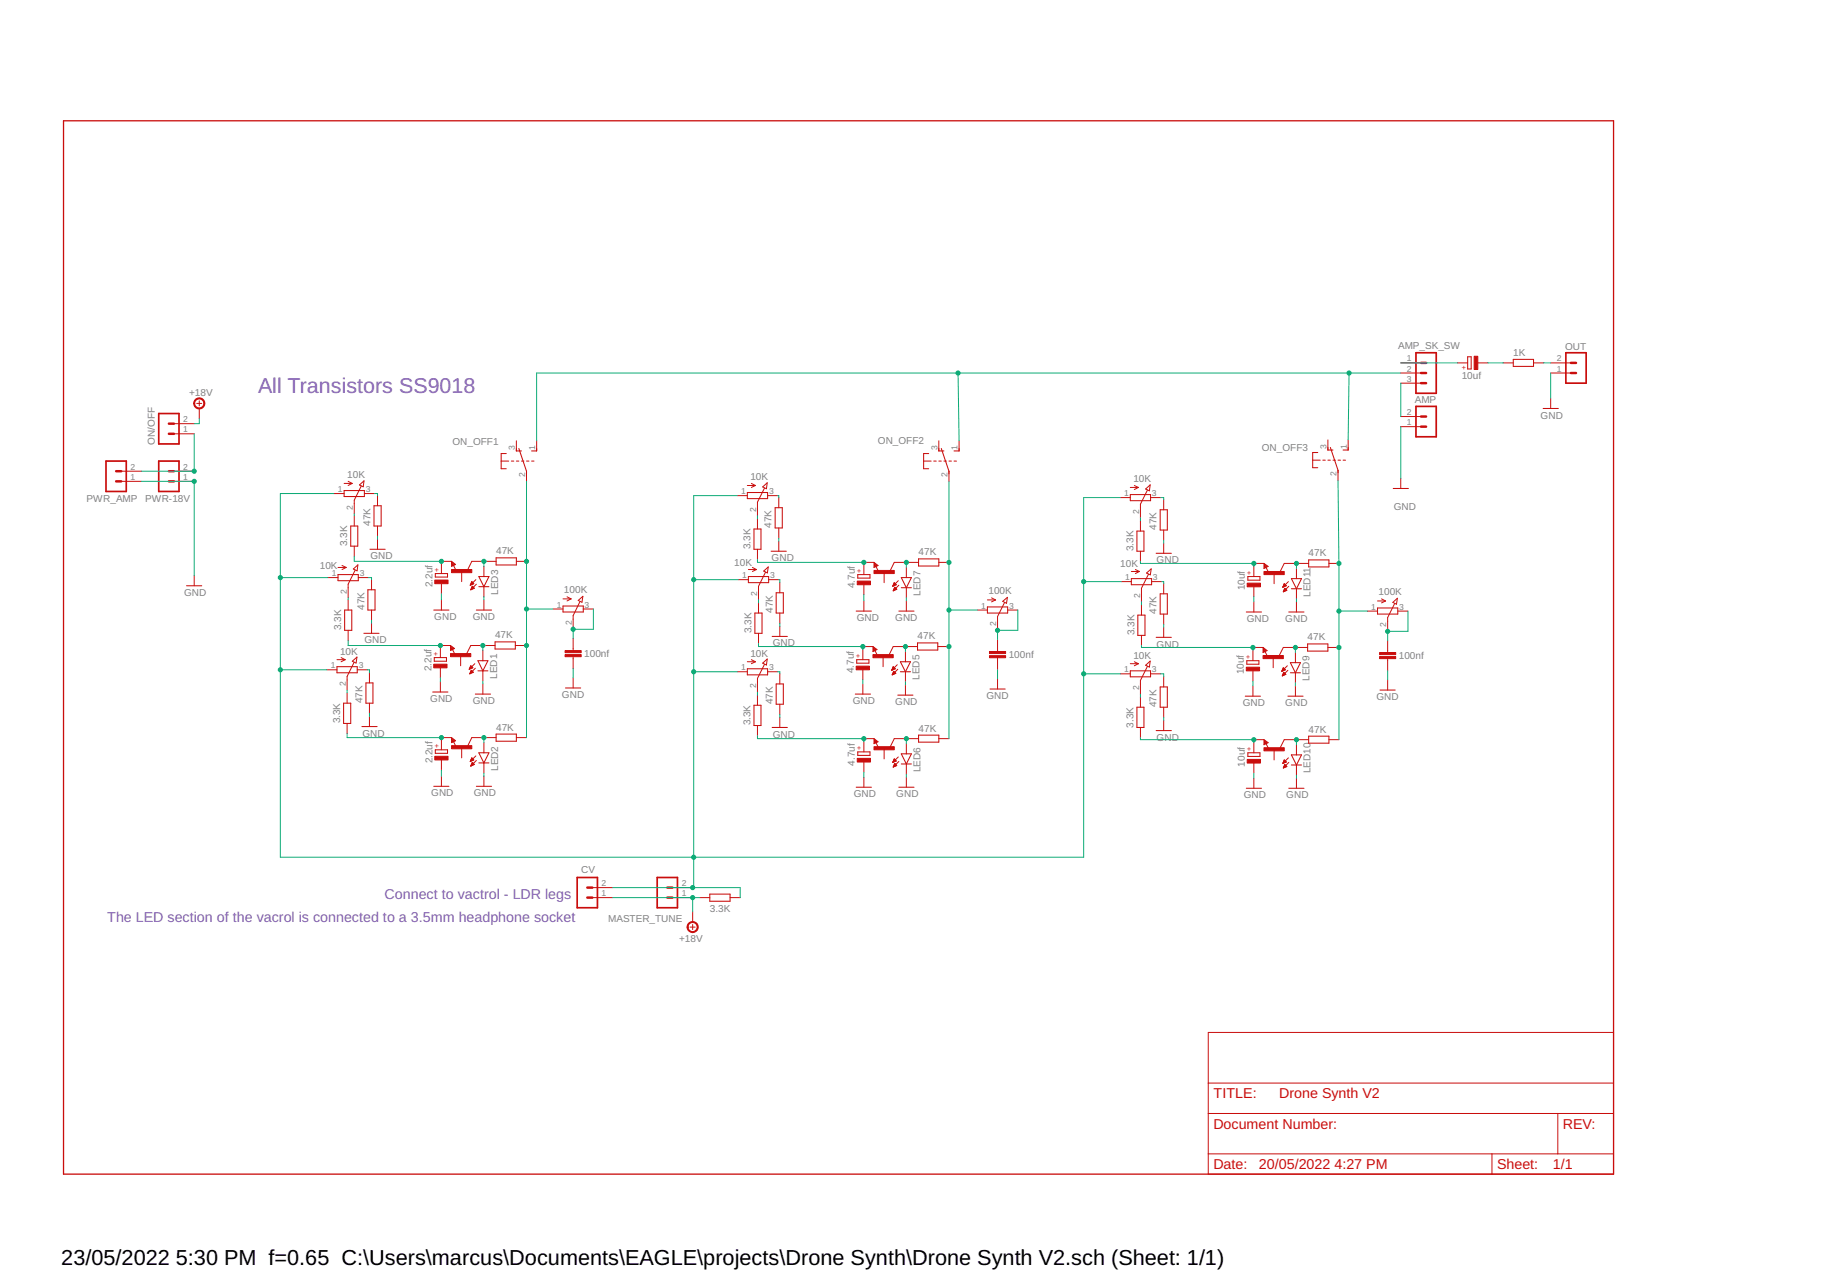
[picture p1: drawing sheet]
<svg xmlns="http://www.w3.org/2000/svg" width="297mm" height="210mm" viewBox="0 0 297 210" stroke-linecap="round" stroke-linejoin="round" font-family="sans-serif">
<g fill="none" stroke="#c90d0c" stroke-width=".16">
<path d="M228.2 59.1h3.3M237.5 59.1h1.6M240.8 59.1h1.6M244.9 59.1h1.7M249.9 59.1h1.6M252.7 59.1h3.3M19.7 78.4h3.4M19.7 76.8h3.4M28.3 78.4h3.3M28.3 76.8h3.3M28.3 70.7h3.3M28.3 69h3.3"/>
<path d="M32 65.7h.9M32.5 65.3v.8M32.5 66.6v1.6M56.1 78.8h1.3M56.7 78.4l.7 .4M57.4 78.8l-.7 .3M58.6 79l.7-.6-.1 .9zM58.9 79.2l-1.2 2.3v2.2M81.7 75.1h1.2M83.3 75.1h.4M84.1 75.1h.4M84.1 71.8v1.7"/>
<path d="M85 75.1h.4M85.8 75.1h.4M85.8 76.8v1.6M86.6 75.1h.4M87.4 71.8v1.7M121.8 79.1h1.3M122.4 78.8l.7 .3M123.1 79.1l-.7 .3M124.3 79.4l.7-.7-.1 1zM124.6 79.5l-1.2 2.3v2.3M150.5 75.1h1.2M152.1 75.1h.4"/>
<path d="M153 75.1h.4M153 71.8v1.7M153.8 75.1h.4M154.6 75.1h.4M154.6 76.8v1.6M155.4 75.1h.5M156.3 71.8v1.7M184.2 79.4h1.3M184.8 79.1l.7 .3M185.5 79.4l-.7 .4M186.7 79.7l.7-.7-.1 1zM187 79.9l-1.2 2.3v2.2"/>
<path d="M213.9 75h1.2M215.5 75h.4M216.4 75h.4M216.4 71.7v1.6M217.2 75h.4M218 75h.4M218 76.6v1.7M218.8 75h.4M219.7 71.7v1.6M228.2 69.5h3.3M228.2 67.9h3.3M228.2 78v1.6"/>
<path d="M228.2 60.8h3.3M228.2 62.4h3.3M252.7 64.9v1.7M252.7 60.8h3.3M31.6 93.8v1.7M53.4 94.1h1.7M54.4 80.4h1.7M55.1 92.5h1.3M55.7 92.2l.7 .3M56.4 92.5l-.7 .3M56.7 97.8v1.6M57.6 92.7l.7-.6-.1 .9z"/>
<path d="M57.7 84.1v1.6M57.7 89v1.7M57.9 92.9l-1.2 2.3v2.2M58.4 94.1h1.6M59.4 80.4h1.6M60.5 94.5v1.6M60.5 99.4v1.7M61.5 80.8v1.6M61.5 85.7v1.7M61.5 87.9v1.6M71.9 91.8v1.7M71.9 95.1v1.7"/>
<path d="M71.9 97.8v1.6M71.9 91.5h1.7M73.6 91.5l.6 .5-.6 .3zM73.9 92.1l.4 .8M75.2 93.1v1.7M76.6 95.4h.1M76.7 95.3h.1M76.7 95.2h.3M76.7 95.2h.4M76.7 96.1h.1M76.8 95.1h.4M76.8 96h.1"/>
<path d="M76.8 95h.3M76.8 96h.2M76.8 95h.2M76.8 95.9h.4M76.8 94.9h.2M76.8 95.8h.5M76.9 94.8h.1M76.9 95.8h.3M76.9 95.7h.2M76.9 95.6h.1M77 95.5l-.3 .6M77 95.5l.3 .4"/>
<path d="M77.2 95.1l-.3-.3-.3 .6M77.2 95.1l-.6 .3M77.3 95.9l-.6 .2M77.5 94.5l-.9 .9M77.6 95.2l-.9 .9M78.5 91.5h-1.6l-.7 1.3M78.8 92.3v1.7M78.8 95.6v1.7M78.8 97.8v1.6M79.2 91.5h1.6M84.1 91.5h1.7M90.1 99.3h1.6"/>
<path d="M91.7 97.6h1.3M92.4 97.3l.6 .3M93 97.6l-.6 .3M94.2 97.9l.8-.7-.2 .9zM94.5 98l-1.1 2.3v2.3M95 99.3h1.7M120.1 80.8h1.7M120.3 94.5h1.6M121.9 92.8h1.4M122.6 92.5l.7 .3M123.3 92.8l-.7 .3M123.4 84.6v1.6"/>
<path d="M123.4 89.5v1.7M123.6 98.3v1.6M124.4 93.1l.8-.7-.2 1zM124.7 93.2l-1.1 2.3v2.3M125.1 80.8h1.6M125.2 94.5h1.7M126.9 81.1v1.6M126.9 86v1.7M126.9 88.2v1.6M127.1 95v1.6M127.1 99.9v1.7M140.8 92v1.6"/>
<path d="M140.8 95.3v1.6M140.8 97.9v1.7M140.8 91.7h1.6M142.4 91.7l.7 .5-.7 .3zM142.7 92.3l.4 .8M144.1 93.3v1.7M145.5 95.5h.1M145.5 95.4h.2M145.5 95.4h.4M145.6 95.3h.4M145.6 96.2h.1M145.6 95.2h.4"/>
<path d="M145.6 96.2h.2M145.6 95.2h.3M145.6 96.1h.4M145.6 95.1h.2M145.6 96h.5M145.7 95h.1M145.7 96h.3M145.7 95.9h.3M145.7 95.8h.2M145.8 95.8h.1M146 95.3l-.3-.3-.2 .5M146 95.3l-.5 .2"/>
<path d="M146.1 96l-.3-.3-.3 .6M146.1 96l-.6 .3M146.4 94.6l-.9 .9M146.5 95.4l-1 .9M147.4 91.7h-1.7l-.6 1.3M147.7 92.5v1.6M147.7 95.8v1.6M147.7 97.9v1.7M148 91.7h1.7M153 91.7h1.6M159.2 99.4h1.7M160.9 97.8h1.3"/>
<path d="M161.6 97.4l.6 .4M162.2 97.8l-.6 .3M163.4 98l.7-.7-.1 1zM163.7 98.2l-1.2 2.3v2.2M164.2 99.4h1.6M182.5 81.1h1.7M182.7 94.8h1.6M184.3 93.1h1.4M185 92.8l.7 .3M185.7 93.1l-.7 .4M185.8 84.9v1.7M185.8 89.8v1.7"/>
<path d="M186 98.6v1.6M186.8 93.4l.8-.7-.2 1zM187.1 93.6l-1.1 2.3v2.2M187.5 81.1h1.6M187.6 94.8h1.7M189.6 81.4v1.7M189.6 86.4v1.6M189.6 88.5v1.7M189.6 95.1v1.7M204.3 92.3v1.7M204.3 95.6v1.7M204.3 98.1v1.6"/>
<path d="M204.3 91.8h1.7M206 91.8l.6 .5-.6 .3zM206.3 92.5l.4 .8M207.6 93.5v1.6M209 95.7h.1M209 95.6h.2M209.1 95.6h.2M209.1 95.5h.4M209.1 96.4v.1M209.1 95.4h.5M209.1 96.4h.2M209.1 96.3h.3"/>
<path d="M209.2 95.4h.3M209.2 95.3h.2M209.2 96.2h.4M209.2 95.2h.2M209.2 96.2h.5M209.3 95.2h.1M209.3 96.1h.3M209.3 95.1l.3 .4-.6 .2zM209.3 96h.2M209.3 96h.1M209.3 95.9h.1M209.3 95.9l.4 .3-.6 .2z"/>
<path d="M209.9 94.8l-.9 .9M210 95.5l-.9 .9M210.9 91.8h-1.6l-.7 1.3M211.2 92.6v1.7M211.2 95.9v1.7M211.2 98.1v1.6M211.6 91.8h1.6M216.5 91.8h1.7M222.8 99.6h1.7M224.5 97.9h1.3M225.1 97.6l.7 .3M225.8 97.9l-.7 .4"/>
<path d="M226.9 98.2l.8-.7-.2 1zM227.2 98.4l-1.1 2.2v2.3M227.8 99.6h1.6M53.3 109.2h1.6M54.9 107.5h1.3M55.6 107.2l.6 .3M56.2 107.5l-.6 .3M56.6 112.9v1.7M56.6 117.9v1.6M56.7 102.7v1.7M57.4 107.8l.8-.7-.2 1zM57.7 107.9l-1.1 2.3v2.3"/>
<path d="M58.2 109.2h1.7M60.2 109.6v1.7M60.2 114.6v1.6M60.2 116.8v1.6M60.5 101.6v1.6M71.8 105.2h1.6M71.8 105.5v1.7M71.8 108.8v1.7M71.8 111.1v1.7M73.4 105.2l.7 .5-.7 .3zM73.7 105.8l.4 .8M75.1 106.8v1.7"/>
<path d="M76.5 109h.1M76.5 108.9h.2M76.5 108.9h.4M76.6 108.8h.4M76.6 109.8h.1M76.6 109.7h.2M76.6 108.7h.3M76.6 109.6h.4M76.6 108.6h.2M76.6 109.6h.5M76.7 108.5h.1M76.7 109.5h.3"/>
<path d="M76.7 109.4h.3M76.7 109.4h.2M76.8 109.3h.1M77 108.8l-.3-.3-.2 .6M77 108.8l-.5 .3M77.1 109.6l-.3-.4-.3 .6M77.1 109.6l-.6 .2M77.4 108.2l-.9 .9M77.4 108.9l-.9 .9M78.4 105.2h-1.7l-.6 1.3M78.7 106v1.7M78.7 109.3v1.7"/>
<path d="M78.7 111.5v1.6M79 105.2h1.7M84 105.2h1.6M93.4 104v2M93.4 107v2M93.4 110.5v1.6M120.1 109.5h1.7M121.8 107.8h1.3M122.4 107.5l.7 .3M123.1 107.8l-.7 .4M123.4 113.3v1.6M123.4 118.2v1.7"/>
<path d="M123.6 103.2v1.7M124.3 108.1l.7-.7-.1 1zM124.6 108.3l-1.2 2.3v2.2M125.1 109.5h1.6M127.1 102.1v1.6M127.1 109.8v1.7M127.1 114.8v1.6M127.1 116.9v1.7M140.6 105.4h1.6M140.6 105.9v1.6M140.6 109.2v1.6M140.6 111.5v1.6"/>
<path d="M142.2 105.4l.7 .5-.7 .3zM142.6 106l.4 .8M143.9 107v1.6M145.3 109.2h.1M145.3 109.2h.2M145.4 109.1h.2M145.4 109h.4M145.4 110h.1M145.4 108.9h.4M145.4 109.9h.2M145.4 109.8h.3M145.5 108.8h.2"/>
<path d="M145.5 109.8h.4M145.5 108.8h.1M145.5 109.7h.4M145.5 108.7h.1M145.5 109.6h.4M145.5 108.6l.4 .4-.6 .2zM145.6 109.6h.2M145.6 109.5h.1M145.6 109.4h.1M145.6 109.4l.4 .3-.6 .3zM146.2 108.3l-.9 .9M146.3 109.1l-.9 .9"/>
<path d="M147.2 105.4h-1.7l-.6 1.3M147.5 106.2v1.6M147.5 109.5v1.6M147.5 111.6v1.7M147.8 105.4h1.7M152.8 105.4h1.7M162.5 104.2v2M162.5 107.2v2M162.5 110.6v1.7M182.5 109.8h1.7M184.2 108.2h1.3M184.8 107.8l.7 .4"/>
<path d="M185.5 108.2l-.7 .3M185.8 113.6v1.7M185.8 118.6v1.6M186 103.5v1.7M186.7 108.4l.7-.7-.1 1zM187 108.6l-1.2 2.3v2.2M187.5 109.8h1.6M189.6 100.1v1.6M189.6 102.2v1.7M189.6 110.3v1.7M189.6 115.3v1.6M189.6 117.4v1.7"/>
<path d="M204.2 105.5h1.6M204.2 106v1.7M204.2 109.3v1.7M204.2 111.8v1.7M205.8 105.5l.7 .5-.7 .3zM206.1 106.2l.4 .8M207.5 107.2v1.6M208.9 109.4h.1M208.9 109.3h.2M208.9 109.2h.4M209 109.2h.4M209 110.1h.1"/>
<path d="M209 109.1h.4M209 110h.2M209 110h.4M209 109h.3M209 108.9h.2M209 109.9h.5M209.1 108.9h.1M209.1 109.8h.3M209.1 109.7h.2M209.1 109.6h.1M209.4 109.2l-.3-.4-.2 .6M209.4 109.2l-.5 .2"/>
<path d="M209.5 109.9l-.3-.3-.3 .6M209.5 109.9l-.6 .3M209.8 108.5l-.9 .9M209.8 109.2l-.9 1M210.8 105.5h-1.7l-.7 1.3M211.1 106.3v1.7M211.1 109.6v1.7M211.1 111.8v1.7M211.4 105.5h1.7M216.4 105.5h1.6M226.1 104.4v1.9M226.1 107.3v2"/>
<path d="M226.1 110.8v1.7M71.9 120.2h1.7M71.9 120.5v1.7M71.9 123.8v1.7M71.9 126.5v1.6M73.6 120.2l.6 .5-.6 .3zM73.9 120.9l.4 .8M75.2 121.9v1.6M76.6 124h.2M76.7 124h.2M76.7 123.9h.4M76.7 124.8v.1"/>
<path d="M76.7 123.8h.5M76.7 124.8h.2M76.8 123.8h.3M76.8 124.7h.2M76.8 123.7h.2M76.8 124.6h.4M76.8 124.6h.5M76.8 123.6h.2M76.9 123.5h.1M76.9 124.5h.3M76.9 124.4h.2M76.9 124.3h.1"/>
<path d="M77.2 123.8l-.3-.3-.3 .6M77.2 123.8l-.6 .3M77.3 124.6l-.3-.4-.3 .6M77.3 124.6l-.6 .2M77.5 123.2l-.9 .9M77.6 123.9l-.9 .9M78.5 120.2h-1.6l-.7 1.3M78.8 121v1.7M78.8 124.3v1.7M78.8 126.5v1.6M79.2 120.2h1.6M84.1 120.2h1.7"/>
<path d="M140.8 120.4h1.6M140.8 120.9v1.6M140.8 124.2v1.6M140.8 126.7v1.6M142.4 120.4l.7 .5-.7 .3zM142.7 121l.4 .8M144.1 122v1.7M145.5 124.2h.1M145.5 124.2h.2M145.5 124.1h.3M145.6 124h.4M145.6 125h.1"/>
<path d="M145.6 124.9h.2M145.6 124.8h.3M145.6 123.9h.3M145.6 123.8h.3M145.6 124.8h.5M145.7 123.8h.1M145.7 124.7h.4M145.7 124.6h.3M145.7 123.7l.3 .3-.5 .2zM145.7 123.7h.1M145.7 124.6h.2M145.8 124.5h.1"/>
<path d="M145.8 124.4l.3 .4-.6 .2zM145.8 124.4v.1M146.4 123.4l-.9 .8M146.5 124.1l-1 .9M147.4 120.4h-1.7l-.6 1.3M147.7 121.2v1.7M147.7 124.5v1.7M147.7 126.7v1.6M148 120.4h1.7M153 120.4h1.6M204.3 120.5h1.7M204.3 121v1.7"/>
<path d="M204.3 124.3v1.7M204.3 126.8v1.7M206 120.5l.6 .5-.6 .4zM206.3 121.2l.4 .8M207.6 122.2v1.6M209 124.4h.1M209.1 124.3h.2M209.1 124.2h.4M209.1 124.2h.5M209.1 125.1h.1M209.1 124.1h.4M209.1 125h.3"/>
<path d="M209.2 124h.2M209.2 125h.3M209.2 124.9h.5M209.2 123.9h.1M209.2 124.8h.4M209.3 123.8l.3 .4-.6 .2zM209.3 124.8h.2M209.3 124.7h.2M209.3 124.6h.1M209.3 124.6l.4 .3-.6 .3zM209.9 123.5l-.9 .9M210 124.2l-.9 1"/>
<path d="M210.9 120.5h-1.6l-.7 1.4M211.2 121.4v1.6M211.2 124.7v1.6M211.2 126.8v1.7M211.6 120.5h1.6M216.5 120.5h1.7M96.5 146.3h3.3M96.5 144.7h3.3M109.6 146.3h3.3M109.6 144.7h3.3M112.4 151.1h.9M112.9 148.6v1.7"/>
<path d="M112.9 150.7v.8M114 146.3h1.7M119 146.3h1.6M196.9 168.3h66v23h-66zM196.9 176.5h66M196.9 181.5h66M196.9 188h66M243.1 188v3.3M253.8 181.5v6.5"/>
</g>
<g fill="none" stroke="#c90d0c" stroke-width=".17">
<path d="M239.1 58.1h.6v2h-.6zM246.6 58.6h3.3v1.1h-3.3zM56.1 79.9h3.3v1h-3.3zM82.5 73.9h-.8v2.5h.8M84.1 73.1v.4h.9M84.5 73.1l1.3 3.7v.4M87.4 73.1v.4h-.8M151.3 73.9h-.8v2.5h.8M153 73.1v.4h.8M153.4 73.1l1.2 3.7v.4M156.3 73.1v.4h-.9M214.7 73.7h-.8v2.5h.8"/>
<path d="M216.4 72.9v.4h.8M216.8 72.9l1.2 3.7v.4M219.7 72.9v.4h-.9M227 79.6h2.5M251.4 66.6h2.5M30.4 95.5h2.5M55.1 93.6h3.3v1h-3.3zM56.2 99.4h1.1v3.3h-1.1zM57.1 85.7h1.2v3.3h-1.2zM59.9 96.1h1.2v3.3h-1.2zM60.3 89.5h2.5M60.9 82.4h1.2v3.3h-1.2z"/>
<path d="M70.7 99.4h2.5M70.9 93.5h2v.5h-2zM73.9 92l-.2-.1v.3l.4-.2-.4-.3v.5M77.6 99.4h2.5M78 94h1.7l-.9 1.6zM78 95.6h1.7M80.8 90.9h3.3v1.2h-3.3zM91.7 98.8h3.3v.9h-3.3zM121.8 80.3h3.3v1h-3.3zM121.9 94h3.3v1h-3.3zM122.9 86.2h1.1v3.3h-1.1zM123 99.9h1.2v3.3h-1.2z"/>
<path d="M125.6 89.8h2.5M126.3 82.7h1.2v3.3h-1.2zM126.5 96.6h1.1v3.3h-1.1zM139.5 99.6h2.5M139.8 93.6h2v.6h-2zM142.7 92.2l-.1-.1v.2l.3-.1-.4-.4v.5M146.5 99.6h2.4M146.9 94.1h1.6l-.8 1.7zM146.9 95.8h1.6M149.7 91.1h3.3v1.1h-3.3zM160.9 98.9h3.3v1h-3.3zM184.2 80.6h3.3v1h-3.3z"/>
<path d="M184.3 94.3h3.3v1h-3.3zM185.3 86.6h1.1v3.2h-1.1zM188.4 90.2h2.5M189 96.8h1.2v3.3h-1.2zM189 83.1h1.2v3.3h-1.2zM203.1 99.7h2.4M203.3 94h2v.6h-2zM206.3 92.3l-.2-.1v.3l.4-.2-.5-.3v.5M210 99.7h2.5M210.4 94.3h1.7l-.9 1.6zM210.4 95.9h1.7M213.2 91.2h3.3v1.2h-3.3z"/>
<path d="M224.5 99.1h3.3v1h-3.3zM54.9 108.6h3.3v1h-3.3zM56 114.6h1.1v3.3h-1.1zM59 118.4h2.4M59.3 103.2h2.5M59.6 111.3h1.2v3.3h-1.2zM70.5 112.8h2.5M70.8 107.2h1.9v.6h-1.9zM73.7 105.7l-.1-.1v.3l.3-.2-.4-.3v.5M77.4 113.1h2.5M77.9 107.7h1.6l-.8 1.6zM77.9 109.3h1.6"/>
<path d="M80.7 104.6h3.3v1.2h-3.3zM80.8 119.6h3.3v1.2h-3.3zM92.1 112.1h2.5M121.8 109h3.3v1h-3.3zM122.9 114.9h1.1v3.3h-1.1zM125.8 118.6h2.5M125.8 103.7h2.5M126.5 111.5h1.1v3.3h-1.1zM139.4 113.1h2.4M139.6 107.5h2v.6h-2zM142.6 105.9l-.2-.1v.2l.3-.1-.4-.4v.5M146.3 113.3h2.5"/>
<path d="M146.7 107.8h1.7l-.9 1.7zM146.7 109.5h1.7M149.5 104.8h3.3v1.1h-3.3zM149.7 119.8h3.3v1.1h-3.3zM161.3 112.3h2.5M184.2 109.3h3.3v1h-3.3zM185.3 115.3h1.1v3.3h-1.1zM185.4 100.2h1.2v3.3h-1.2zM188.4 103.9h2.5M188.4 119.1h2.5M189 112h1.2v3.3h-1.2zM202.9 113.5h2.5"/>
<path d="M203.2 107.7h1.9v.5h-1.9zM206.1 106l-.1-.1v.3l.3-.2-.4-.3v.5M209.8 113.5h2.5M210.2 109.6h1.7M210.2 108h1.7l-.8 1.6zM213.1 104.9h3.3v1.2h-3.3zM213.2 120h3.3v1.1h-3.3zM224.9 112.5h2.4M70.7 128.1h2.5M70.9 122.2h2v.6h-2zM73.9 120.7l-.2-.1v.3l.4-.2-.4-.3v.5M77.6 128.1h2.5"/>
<path d="M78 122.7h1.7l-.9 1.6zM78 124.3h1.7M139.5 128.3h2.5M139.8 122.5h2v.6h-2zM142.7 120.9l-.1-.1v.2l.3-.1-.4-.4v.5M146.5 128.3h2.4M146.9 122.9h1.6l-.8 1.6zM146.9 124.5h1.6M203.1 128.5h2.4M203.3 122.7h2v.6h-2zM206.3 121l-.2-.1v.3l.4-.2-.5-.3v.5M210 128.5h2.5"/>
<path d="M210.4 123h1.7l-.9 1.7zM210.4 124.7h1.7M115.7 145.7h3.3v1.2h-3.3z"/>
</g>
<g fill="#c90d0c" stroke="#c90d0c" stroke-width=".16">
<path d="M73.4 106.5h3.3v.5h-3.3z"/>
<path d="M70.7 108.2h2.1v.6h-2.1z"/>
<path d="M73.6 121.5h3.3v.5h-3.3z"/>
<path d="M70.8 123.3h2.2v.5h-2.2z"/>
<path d="M73.6 92.8h3.3v.5h-3.3z"/>
<path d="M70.8 94.5h2.2v.6h-2.2z"/>
<path d="M92.1 106.7h2.6v.3h-2.6z"/>
<path d="M92.1 106h2.6v.4h-2.6z"/>
<path d="M142.2 106.7h3.3v.5h-3.3z"/>
<path d="M139.5 108.6h2.2v.6h-2.2z"/>
<path d="M142.4 121.7h3.3v.5h-3.3z"/>
<path d="M139.7 123.6h2.1v.6h-2.1z"/>
<path d="M142.4 93h3.3v.5h-3.3z"/>
<path d="M139.7 94.7h2.1v.6h-2.1z"/>
<path d="M161.2 106.8h2.7v.4h-2.7z"/>
<path d="M161.2 106.2h2.7v.3h-2.7z"/>
<path d="M205.8 106.8h3.3v.5h-3.3z"/>
<path d="M203.1 108.7h2.1v.6h-2.1z"/>
<path d="M206 121.9h3.3v.5h-3.3z"/>
<path d="M203.2 123.8h2.2v.6h-2.2z"/>
<path d="M206 93.1h3.3v.5h-3.3z"/>
<path d="M203.2 95h2.2v.6h-2.2z"/>
<path d="M224.8 107h2.6v.3h-2.6z"/>
<path d="M224.8 106.3h2.6v.4h-2.6z"/>
<path d="M240.2 58.1h.6v2.1h-.6z"/>
</g>
<path d="M230.7 57.5h3.3v6.6h-3.3zM255.1 57.5h3.3v4.9h-3.3zM17.3 75.1h3.3v5h-3.3zM25.9 75.1h3.3v5h-3.3zM25.9 67.4h3.3v4.9h-3.3zM230.7 66.2h3.3v5h-3.3zM94 143h3.3v4.9h-3.3zM107.1 143h3.3v4.9h-3.3z" fill="none" stroke="#c90d0c" stroke-width=".28"/>
<g fill="none" stroke="#c90d0c" stroke-width=".4">
<path d="M231.5 59.1h.9M256 59.1h.8M18.9 76.8h.8M18.9 78.4h.8M27.5 76.8h.8M27.5 78.4h.8M27.5 69h.8M27.5 70.7h.8M231.5 67.9h.9M231.5 69.5h.9M231.5 60.8h.9M231.5 62.4h.9"/>
<path d="M256 60.8h.8M95.7 144.7h.8M95.7 146.3h.8M108.7 144.7h.9M108.7 146.3h.9"/>
</g>
<g fill="#c90d0c" stroke="#c90d0c" stroke-width=".16">
<path d="M31.7 65.2a.91 .91 0 0 1 1.5 0 .91 .91 0 0 1-.4 1.4 .91 .91 0 0 1-1.2-.9h.1a.75 .75 0 0 1 1.1-.6 .75 .75 0 0 1 .1 1.3 .75 .75 0 0 1-1.2-.4v-.3h-.1z" fill-rule="evenodd"/>
<path d="M112.1 150.5a.91 .91 0 0 1 1.5 0 .91 .91 0 0 1-.4 1.4 .91 .91 0 0 1-1.2-.8h.1a.74 .74 0 0 1 1.1-.6 .74 .74 0 0 1 .1 1.2 .74 .74 0 0 1-1.2-.4v-.2h-.1z" fill-rule="evenodd"/>
</g>
<path d="M10.4 19.7h252.5v171.6h-252.5z" fill="none" stroke="#c90d0c" stroke-width=".21"/>
<g fill="none" stroke="#0dab76" stroke-width=".16">
<path d="M228.2 59.1h9.3M242.4 59.1h2.5M251.5 59.1h1.2M23.1 78.4h8.5v15.4M31.6 70.7v6.1h-8.5M32.5 68.2v.8h-.9M85.8 78.4v41.8M154.6 78.4v42M156.1 60.8l.2 11M218 78.3l.2 13.5v28.7M219.8 60.8l-.1 10.9M228.2 62.4v5.5"/>
<path d="M228.2 69.5v8.5M228.2 60.8h-140.8v11M252.7 60.8v4.1M45.7 94.1h7.7M54.4 80.4h-8.7v59.3h130.9v-58.6h5.9M56.7 97.4v.4M57.7 90.7v.8h14.2v.3M57.7 83.7v.4M60 94.1h.5v.4M61 80.4h.5v.4M61.5 87.4v.5M71.9 96.8v1"/>
<path d="M78.5 91.5h.7M78.8 91.5v.8M78.8 97.3v.5M85.8 99.3h4.3M96.7 99.3v3.3h-3.3v1.4M113 94.5h7.3M120.1 80.8h-7.1v63.9M123.4 91.2v.5h17.4v.3M123.4 84.1v.5M123.6 97.8v.5M126.7 80.8h.2v.3M126.9 87.7v.5"/>
<path d="M126.9 94.5h.2v.5M140.8 96.9v1M147.4 91.7h.6M147.7 91.7v.8M147.7 97.4v.5M154.6 99.4h4.6M165.8 99.4v3.3h-3.3v1.5M176.6 94.8h6.1M185.8 91.5v.3h18.5v.5M185.8 84.4v.5M186 98.1v.5M189.1 81.1h.5v.3"/>
<path d="M189.3 94.8h.3v.3M189.6 88v.5M204.3 97.3v.8M210.9 91.8h.7M211.2 91.8v.8M211.2 97.6v.5M218.2 99.6h4.6M229.4 99.6v3.3h-3.3v1.5M45.7 109.2h7.6M56.6 119.5v.7h15.3v.3M56.6 112.5v.4M56.7 104.4v.8h15.1v.3"/>
<path d="M59.9 109.2h.3v.4M60.2 116.2v.6M60.5 101.1v.5M71.8 110.5v.6M78.4 105.2h.6M78.7 105.2v.8M78.7 111v.5M85.6 105.2h.2M93.4 109v1.5M113 109.5h7.1M123.4 119.9v.5h17.4v.5M123.4 112.8v.5"/>
<path d="M123.6 104.9v.5h17v.5M126.7 109.5h.4v.3M127.1 101.6v.5M127.1 116.4v.5M140.6 110.8v.7M147.2 105.4h.6M147.5 105.4v.8M147.5 111.1v.5M154.5 105.4h.1M162.5 109.2v1.4M176.6 109.8h5.9M185.8 113.1v.5"/>
<path d="M186 105.2v.3h18.2v.5M189.1 109.8h.5v.5M189.6 101.7v.5M189.6 116.9v.5M204.2 111v.8M210.8 105.5h.6M211.1 105.5v.8M211.1 111.3v.5M218 105.5h.2M226.1 109.3v1.5M71.9 125.5v1M78.5 120.2h.7"/>
<path d="M78.8 120.2v.8M78.8 126v.5M140.8 125.8v.9M147.4 120.4h.6M147.7 120.4v.8M147.7 126.2v.5M185.8 120.2v.3h18.5v.5M204.3 126v.8M210.9 120.5h.7M211.2 120.5v.9M211.2 126.3v.5M99.8 144.7h20.8v1.6"/>
<path d="M99.8 146.3h14.2M112.9 146.3v2.3"/>
</g>
<g fill="#0dab76" stroke="#0dab76" stroke-width=".16">
<circle cx="31.6" cy="78.4" r=".34"/>
<circle cx="78.7" cy="105.2" r=".34"/>
<circle cx="71.8" cy="105.2" r=".34"/>
<circle cx="78.8" cy="120.2" r=".34"/>
<circle cx="78.8" cy="91.5" r=".34"/>
<circle cx="71.9" cy="91.5" r=".34"/>
<circle cx="93.4" cy="102.6" r=".34"/>
<circle cx="147.5" cy="105.4" r=".34"/>
<circle cx="147.7" cy="120.4" r=".34"/>
<circle cx="162.5" cy="102.7" r=".34"/>
<circle cx="211.1" cy="105.5" r=".34"/>
<circle cx="211.2" cy="120.5" r=".34"/>
<circle cx="211.2" cy="91.8" r=".34"/>
<circle cx="226.1" cy="102.9" r=".34"/>
<circle cx="31.6" cy="76.8" r=".34"/>
<circle cx="156.1" cy="60.8" r=".34"/>
<circle cx="219.8" cy="60.8" r=".34"/>
<circle cx="71.9" cy="120.2" r=".34"/>
<circle cx="140.8" cy="91.7" r=".34"/>
<circle cx="140.6" cy="105.4" r=".34"/>
<circle cx="140.8" cy="120.4" r=".34"/>
<circle cx="204.3" cy="91.8" r=".34"/>
<circle cx="204.2" cy="105.5" r=".34"/>
<circle cx="204.3" cy="120.5" r=".34"/>
<circle cx="147.7" cy="91.7" r=".34"/>
<circle cx="85.8" cy="105.2" r=".34"/>
<circle cx="85.8" cy="99.3" r=".34"/>
<circle cx="85.8" cy="91.5" r=".34"/>
<circle cx="154.6" cy="105.4" r=".34"/>
<circle cx="154.6" cy="99.4" r=".34"/>
<circle cx="154.6" cy="91.7" r=".34"/>
<circle cx="218.2" cy="105.5" r=".34"/>
<circle cx="218.2" cy="99.6" r=".34"/>
<circle cx="218.2" cy="91.8" r=".34"/>
<circle cx="176.6" cy="94.8" r=".34"/>
<circle cx="176.6" cy="109.8" r=".34"/>
<circle cx="45.7" cy="94.1" r=".34"/>
<circle cx="45.7" cy="109.2" r=".34"/>
<circle cx="113" cy="139.7" r=".34"/>
<circle cx="112.9" cy="144.7" r=".34"/>
<circle cx="113" cy="94.5" r=".34"/>
<circle cx="113" cy="109.5" r=".34"/>
<circle cx="112.9" cy="146.3" r=".34"/>
</g>
<text font-size="3.5" fill="#8252c2" x="42" y="64.1">All Transistors SS9018</text>
<g font-size="3.5">
<text x="10" y="206.1">23/05/2022</text>
<text x="28.7" y="206.1">5:30 PM f=0.65 C:\Users\marcus\Documents\EAGLE\projects\Drone Synth\Drone Synth V2.sch (Sheet: 1/1)</text>
</g>
<g font-size="2.3" fill="#8252c2">
<text x="62.7" y="146.5">Connect to vactrol - LDR legs</text>
<text x="17.4" y="150.3">The LED section of the vacrol is connected to a 3.5mm headphone socket</text>
</g>
<g font-size="2.3" fill="#c90d0c">
<text x="197.7" y="179">TITLE:</text>
<text x="208.4" y="179">Drone Synth V2</text>
<text x="197.7" y="183.9">Document Number:</text>
<text x="254.7" y="183.9">REV:</text>
<text x="197.7" y="190.5">Date:</text>
<text x="205.1" y="190.5">20/05/2022</text>
<text x="217.4" y="190.5">4:27 PM</text>
<text x="243.9" y="190.5">Sheet:</text>
<text x="253" y="190.5">1/1</text>
</g>
<g font-size="1.6" fill="#808080">
<text x="227.8" y="56.8">AMP_SK_SW</text>
<text x="246.6" y="58">1K</text>
<text x="255" y="57">OUT</text>
<text x="30.8" y="64.5">+18V</text>
<text x="230.5" y="65.7">AMP</text>
<text x="238.2" y="61.8">10uf</text>
<text x="251" y="68.2">GND</text>
<text x="25.2" y="72.5" transform="rotate(-90 25.2 72.5)">ON/OFF</text>
<text x="56.6" y="78">10K</text>
<text x="73.7" y="72.6">ON_OFF1</text>
<text x="143" y="72.4">ON_OFF2</text>
<text x="205.6" y="73.4">ON_OFF3</text>
<text x="14.1" y="81.8">PWR_AMP</text>
<text x="23.6" y="81.8">PWR-18V</text>
<text x="122.3" y="78.3">10K</text>
<text x="184.7" y="78.6">10K</text>
<text x="227.1" y="83.1">GND</text>
<text x="56.6" y="89" transform="rotate(-90 56.6 89)">3.3K</text>
<text x="60.4" y="85.7" transform="rotate(-90 60.4 85.7)">47K</text>
<text x="122.3" y="89.5" transform="rotate(-90 122.3 89.5)">3.3K</text>
<text x="125.7" y="86" transform="rotate(-90 125.7 86)">47K</text>
<text x="184.7" y="89.8" transform="rotate(-90 184.7 89.8)">3.3K</text>
<text x="188.5" y="86.4" transform="rotate(-90 188.5 86.4)">47K</text>
<text x="52.1" y="92.6">10K</text>
<text x="60.4" y="91.2">GND</text>
<text x="70.4" y="95.7" transform="rotate(-90 70.4 95.7)">2.2uf</text>
<text x="80.8" y="90.3">47K</text>
<text x="119.6" y="92.3">10K</text>
<text x="125.7" y="91.5">GND</text>
<text x="139.3" y="95.9" transform="rotate(-90 139.3 95.9)">4.7uf</text>
<text x="149.7" y="90.5">47K</text>
<text x="182.5" y="92.5">10K</text>
<text x="188.5" y="91.8">GND</text>
<text x="213.2" y="90.7">47K</text>
<text x="30" y="97.1">GND</text>
<text x="59.4" y="99.4" transform="rotate(-90 59.4 99.4)">47K</text>
<text x="70.8" y="101.1">GND</text>
<text x="77" y="101.1">GND</text>
<text x="81.2" y="96.9" transform="rotate(-90 81.2 96.9)">LED3</text>
<text x="91.9" y="96.6">100K</text>
<text x="125.9" y="99.9" transform="rotate(-90 125.9 99.9)">47K</text>
<text x="139.6" y="101.2">GND</text>
<text x="145.9" y="101.2">GND</text>
<text x="150" y="97.1" transform="rotate(-90 150 97.1)">LED7</text>
<text x="161.1" y="96.8">100K</text>
<text x="188.5" y="100.1" transform="rotate(-90 188.5 100.1)">47K</text>
<text x="202.8" y="96.2" transform="rotate(-90 202.8 96.2)">10uf</text>
<text x="203.2" y="101.4">GND</text>
<text x="209.4" y="101.4">GND</text>
<text x="213.6" y="97.3" transform="rotate(-90 213.6 97.3)">LED11</text>
<text x="224.6" y="96.9">100K</text>
<text x="55.4" y="106.7">10K</text>
<text x="55.6" y="102.7" transform="rotate(-90 55.6 102.7)">3.3K</text>
<text x="59.4" y="104.9">GND</text>
<text x="80.7" y="104">47K</text>
<text x="95.2" y="107.1">100nf</text>
<text x="122.3" y="107">10K</text>
<text x="122.4" y="103.2" transform="rotate(-90 122.4 103.2)">3.3K</text>
<text x="125.9" y="105.4">GND</text>
<text x="149.5" y="104.2">47K</text>
<text x="164.4" y="107.3">100nf</text>
<text x="184.7" y="107.3">10K</text>
<text x="184.8" y="103.5" transform="rotate(-90 184.8 103.5)">3.3K</text>
<text x="188.5" y="105.5">GND</text>
<text x="213.1" y="104.4">47K</text>
<text x="227.9" y="107.4">100nf</text>
<text x="70.3" y="109.4" transform="rotate(-90 70.3 109.4)">2.2uf</text>
<text x="81" y="110.6" transform="rotate(-90 81 110.6)">LED1</text>
<text x="91.6" y="113.8">GND</text>
<text x="139.1" y="109.7" transform="rotate(-90 139.1 109.7)">4.7uf</text>
<text x="149.8" y="110.8" transform="rotate(-90 149.8 110.8)">LED5</text>
<text x="160.7" y="113.9">GND</text>
<text x="202.7" y="109.9" transform="rotate(-90 202.7 109.9)">10uf</text>
<text x="213.4" y="111" transform="rotate(-90 213.4 111)">LED9</text>
<text x="55.4" y="117.9" transform="rotate(-90 55.4 117.9)">3.3K</text>
<text x="59" y="114.6" transform="rotate(-90 59 114.6)">47K</text>
<text x="70.1" y="114.4">GND</text>
<text x="77" y="114.8">GND</text>
<text x="80.8" y="119.1">47K</text>
<text x="122.3" y="118.2" transform="rotate(-90 122.3 118.2)">3.3K</text>
<text x="125.9" y="114.8" transform="rotate(-90 125.9 114.8)">47K</text>
<text x="138.9" y="114.8">GND</text>
<text x="145.9" y="114.9">GND</text>
<text x="149.7" y="119.2">47K</text>
<text x="184.7" y="118.6" transform="rotate(-90 184.7 118.6)">3.3K</text>
<text x="188.5" y="115.3" transform="rotate(-90 188.5 115.3)">47K</text>
<text x="202.5" y="115.1">GND</text>
<text x="209.4" y="115.1">GND</text>
<text x="213.2" y="119.4">47K</text>
<text x="224.3" y="114.1">GND</text>
<text x="59" y="120">GND</text>
<text x="70.4" y="124.4" transform="rotate(-90 70.4 124.4)">2.2uf</text>
<text x="81.2" y="125.7" transform="rotate(-90 81.2 125.7)">LED2</text>
<text x="125.9" y="120.2">GND</text>
<text x="139.3" y="124.8" transform="rotate(-90 139.3 124.8)">4.7uf</text>
<text x="150" y="125.8" transform="rotate(-90 150 125.8)">LED6</text>
<text x="188.5" y="120.7">GND</text>
<text x="202.8" y="124.9" transform="rotate(-90 202.8 124.9)">10uf</text>
<text x="213.6" y="126" transform="rotate(-90 213.6 126)">LED10</text>
<text x="70.3" y="129.8">GND</text>
<text x="77.2" y="129.8">GND</text>
<text x="139.1" y="130">GND</text>
<text x="146" y="130">GND</text>
<text x="202.7" y="130.1">GND</text>
<text x="209.6" y="130.1">GND</text>
<text x="94.7" y="142.3">CV</text>
<text x="115.7" y="148.6">3.3K</text>
<text x="99.1" y="150.3">MASTER_TUNE</text>
<text x="110.7" y="153.5">+18V</text>
</g>
<g font-size="1.4" fill="#808080">
<text x="229.2" y="58.9">1</text>
<text x="253.7" y="58.9">2</text>
<text x="229.2" y="60.6">2</text>
<text x="229.2" y="62.2">3</text>
<text x="253.7" y="60.6">1</text>
<text x="29.9" y="70.5">1</text>
<text x="29.9" y="68.8">2</text>
<text x="229.2" y="69.3">1</text>
<text x="229.2" y="67.7">2</text>
<text x="21.3" y="76.6">2</text>
<text x="29.9" y="76.6">2</text>
<text x="83.9" y="73.3" transform="rotate(-90 83.9 73.3)">3</text>
<text x="85.6" y="77.8" transform="rotate(-90 85.6 77.8)">2</text>
<text x="87.2" y="73.3" transform="rotate(-90 87.2 73.3)">1</text>
<text x="152.7" y="73.3" transform="rotate(-90 152.7 73.3)">3</text>
<text x="154.4" y="77.8" transform="rotate(-90 154.4 77.8)">2</text>
<text x="156" y="73.3" transform="rotate(-90 156 73.3)">1</text>
<text x="216.1" y="73.1" transform="rotate(-90 216.1 73.1)">3</text>
<text x="217.8" y="77.7" transform="rotate(-90 217.8 77.7)">2</text>
<text x="219.4" y="73.1" transform="rotate(-90 219.4 73.1)">1</text>
<text x="21.3" y="78.2">1</text>
<text x="29.9" y="78.2">1</text>
<text x="55.1" y="80.2">1</text>
<text x="57.5" y="83.1" transform="rotate(-90 57.5 83.1)">2</text>
<text x="59.6" y="80.2">3</text>
<text x="120.8" y="80.5">1</text>
<text x="123.2" y="83.4" transform="rotate(-90 123.2 83.4)">2</text>
<text x="125.3" y="80.5">3</text>
<text x="183.2" y="80.9">1</text>
<text x="185.6" y="83.8" transform="rotate(-90 185.6 83.8)">2</text>
<text x="187.7" y="80.9">3</text>
<text x="54.1" y="93.9">1</text>
<text x="58.6" y="93.9">3</text>
<text x="120.9" y="94.2">1</text>
<text x="125.5" y="94.2">3</text>
<text x="183.3" y="94.6">1</text>
<text x="187.9" y="94.6">3</text>
<text x="56.5" y="96.8" transform="rotate(-90 56.5 96.8)">2</text>
<text x="90.7" y="99">1</text>
<text x="93.1" y="101.9" transform="rotate(-90 93.1 101.9)">2</text>
<text x="95.3" y="99">3</text>
<text x="123.4" y="97.1" transform="rotate(-90 123.4 97.1)">2</text>
<text x="159.9" y="99.2">1</text>
<text x="164.4" y="99.2">3</text>
<text x="185.8" y="97.5" transform="rotate(-90 185.8 97.5)">2</text>
<text x="223.4" y="99.3">1</text>
<text x="228" y="99.3">3</text>
<text x="162.3" y="102.1" transform="rotate(-90 162.3 102.1)">2</text>
<text x="225.9" y="102.2" transform="rotate(-90 225.9 102.2)">2</text>
<text x="53.9" y="108.9">1</text>
<text x="56.3" y="111.8" transform="rotate(-90 56.3 111.8)">2</text>
<text x="58.4" y="108.9">3</text>
<text x="120.8" y="109.3">1</text>
<text x="123.2" y="112.1" transform="rotate(-90 123.2 112.1)">2</text>
<text x="125.3" y="109.3">3</text>
<text x="183.2" y="109.6">1</text>
<text x="185.6" y="112.5" transform="rotate(-90 185.6 112.5)">2</text>
<text x="187.7" y="109.6">3</text>
<text x="98" y="146.1">1</text>
<text x="98" y="144.4">2</text>
<text x="111.1" y="146.1">1</text>
<text x="111.1" y="144.4">2</text>
</g>
<g font-size="1.2" fill="#c90d0c">
<text x="238.2" y="60.3">+</text>
<text x="71.5" y="93.2" transform="rotate(-90 71.5 93.2)">+</text>
<text x="140.4" y="93.4" transform="rotate(-90 140.4 93.4)">+</text>
<text x="203.9" y="93.7" transform="rotate(-90 203.9 93.7)">+</text>
<text x="71.4" y="106.9" transform="rotate(-90 71.4 106.9)">+</text>
<text x="140.2" y="107.2" transform="rotate(-90 140.2 107.2)">+</text>
<text x="203.8" y="107.4" transform="rotate(-90 203.8 107.4)">+</text>
<text x="71.5" y="121.9" transform="rotate(-90 71.5 121.9)">+</text>
<text x="140.4" y="122.3" transform="rotate(-90 140.4 122.3)">+</text>
<text x="203.9" y="122.4" transform="rotate(-90 203.9 122.4)">+</text>
</g>
</svg>
